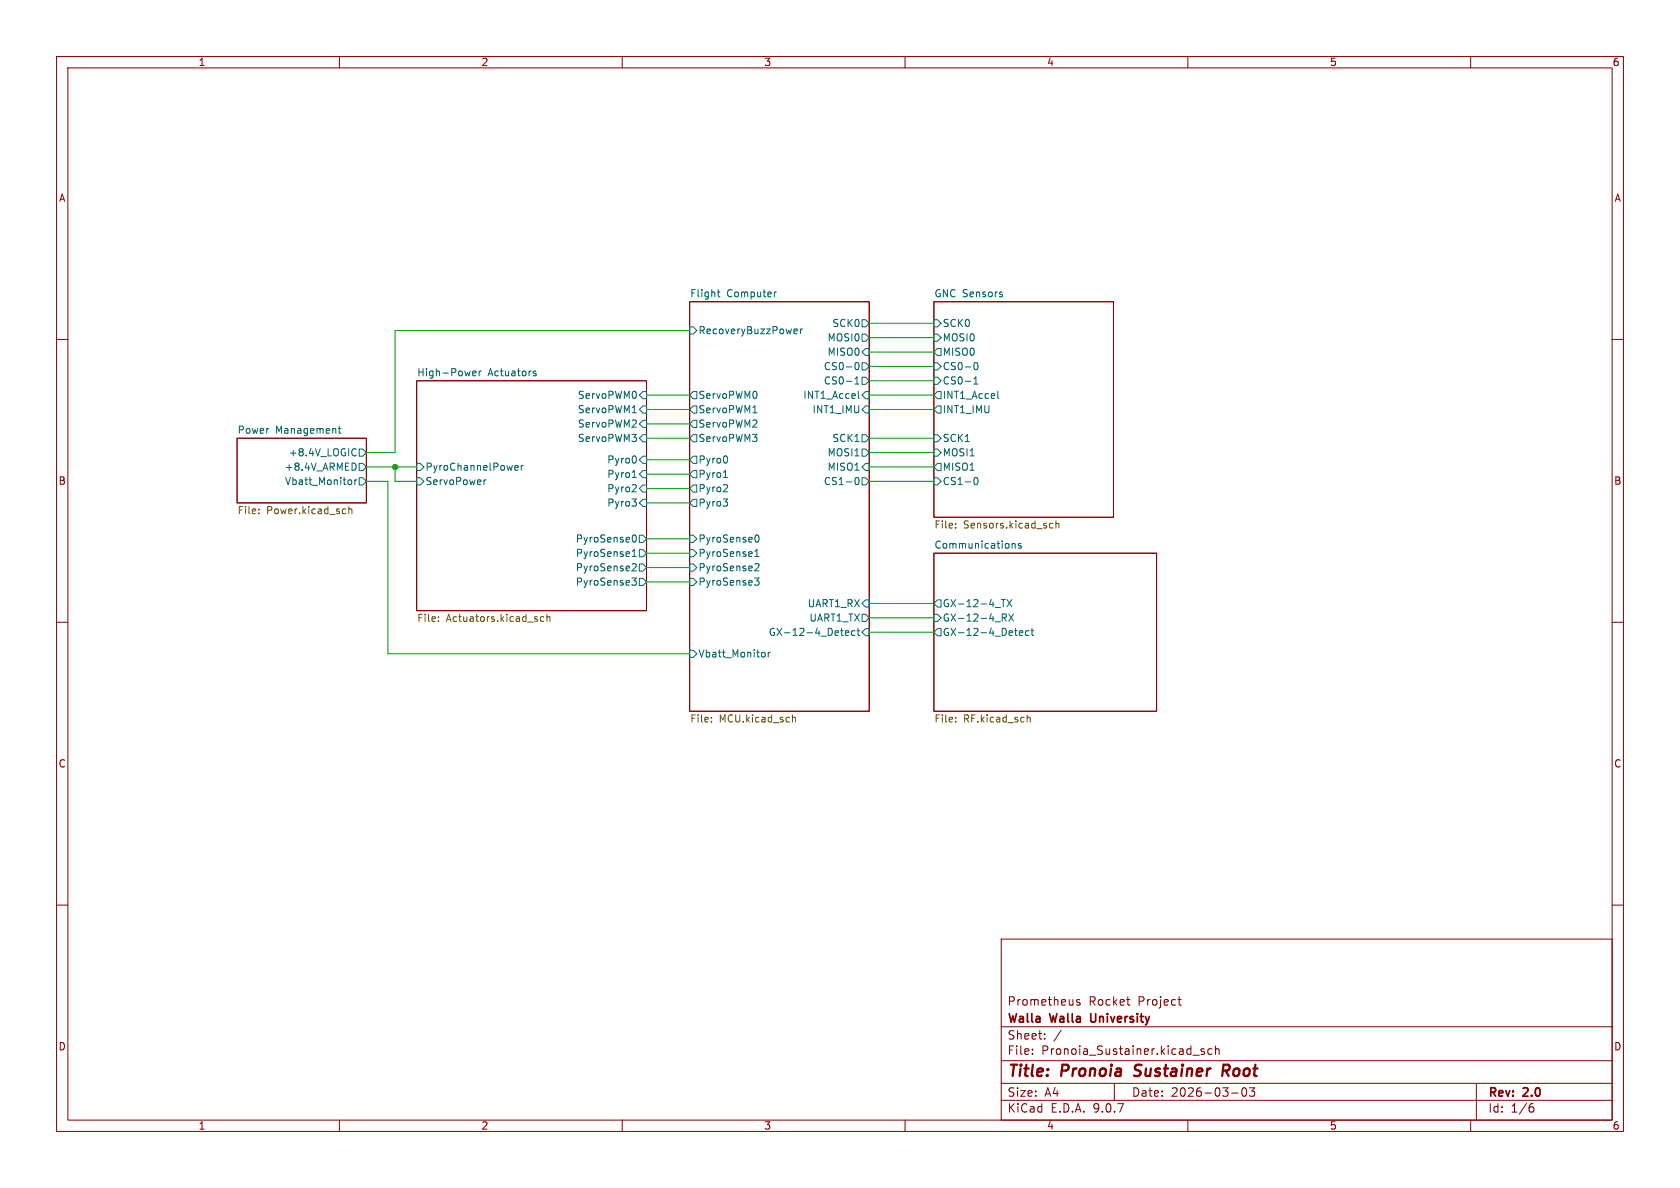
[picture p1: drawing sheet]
<svg xmlns="http://www.w3.org/2000/svg" width="297mm" height="210mm" viewBox="0 0 297 210" stroke-linecap="round" stroke-linejoin="round" font-family="sans-serif">
<g fill="none" stroke="#840000" stroke-width=".18">
<path d="M10 10h277v190h-277zM12 12h273v186h-273zM60 10v2M110 10v2M160 10v2M210 10v2M260 10v2M121.9 53.3h31.8v72.4h-31.8zM165.1 53.3h31.7v38.1h-31.7zM10 60h2M41.9 77.5h22.9v11.4h-22.9zM73.7 67.3h40.6v40.7h-40.6z"/>
<path d="M285 60h2M165.1 97.8h39.4v27.9h-39.4zM10 110h2M285 110h2M10 160h2M177 166h108v32h-108zM190.9 176.8l-.4-.1-.2 .2 .1 .2 .5 .2v.3h-.6M199.2 176.7h.5M199.6 177.7h.1M208.2 176.7h.6M208.5 176.2v1.3l.3 .2M285 160h2"/>
<path d="M60 198v2M110 198v2M160 198v2M177 194.5h108M177 191.5h108M177 187.5h108M177 181.5h108M182.5 186.3v.1M182.5 185.5v.1M184.7 183.6v.1M184.7 182.8v.1M187.6 182.1l-1.3 2"/>
<path d="M197 191.5v3M210 198v2M210.9 186.5h1.1M212.9 185.5l-.4-.1-.2 .2 .1 .2 .5 .2v.3h-.6M214.2 185.5l-.4-.1-.3 .3v.4l.2 .2h.5M214.9 185.5l.2-.1 .4 .1v.9M214.9 184.9v1.5M217.7 193.2h1.2M219.7 192.4l.2-.1a.81 .81 0 0 1 .6 .6 .81 .81 0 0 1-.3 .8l-.2 .1a.81 .81 0 0 1-.3-1.4zM220.9 192.3h.9l-.5 .6 .4 .1v.7l-.2 .1h-.4l-.2-.1M260 198v2M261 191.5v6.5"/>
<path d="M270.6 195.7h.4l.2 .3-.1 .5-.5 .1M271 195.1l-.4 .1"/>
</g>
<path d="M200.5 190.1l.2 .1M200.8 188.4l-.2 .4 .1 .2M216.7 189.3l.5 .9M217.1 188.2h-.8l-.2 2M217.1 189.2l-.9 .1" fill="none" stroke="#840000" stroke-width=".4"/>
<path d="M192.8 179.2l.1 1.3" fill="none" stroke="#840000" stroke-width=".3"/>
<g fill="none" stroke="#006464" stroke-width=".18">
<path d="M121.9 57.8h.7l.6 .6-.6 .7h-.7zM126.8 51.6h.5M127 51.2v1.1l.3 .2M136.9 51.6v.9M137.3 51.6l-.4 .3M140.4 58.8l.1 .2 .4-.1M140.4 58.3l.1-.1h.3l.2 .1v.2l-.6 .1M141.5 58.2v.8M141.9 58.2l-.4 .2M152.4 59.1h.6l.7 .6-.7 .6h-.6zM152.4 56.5h.6l.7 .7-.7 .6h-.6zM165.1 59.1h.6l.7 .6-.7 .6h-.6z"/>
<path d="M165.1 56.5h.6l.7 .7-.7 .6h-.6zM177.2 52.1v.3M59.8 75.7h.5M60 75.3v1.1l.3 .2M62.6 79.3l.4 .1M63.5 79.4h.6l.7 .6-.7 .6h-.6zM83.6 66l.6-.1-.1-.3h-.4l-.1 .2v.6h.5M84.7 65.6v.8M85.1 65.6l-.4 .2M94.3 65.8l.5 .4-.2 .2h-.3M94.7 65.6h-.3l-.1 .2M111.8 73h.7"/>
<path d="M113.7 69.2h.6v1.3h-.6l-.7-.6zM113.7 71.8h.6v1.2h-.6l-.7-.6zM113.7 74.3h.6v1.3h-.6l-.7-.7zM113.7 76.8h.6v1.3h-.6l-.7-.6zM122.6 69.2h.6v1.3h-.6l-.7-.6zM122.6 71.8h.6v1.2h-.6l-.7-.6zM122.6 74.3h.6v1.3h-.6l-.7-.7zM122.6 76.8h.6v1.3h-.6l-.7-.6zM133.1 73h.7M151.1 67.9h.8M151.1 67l.4-.4v1.3M151.3 64.2l.1-.1a.68 .68 0 0 1 .5 .6 .68 .68 0 0 1-.5 .6l-.1-.1-.2-.3z"/>
<path d="M151.7 69.2v1l.2 .2M152.4 64.1h.6l.7 .7-.7 .6h-.6zM152.4 66.7h.6l.7 .6-.7 .6h-.6zM152.4 79.4h.6l.7 .6-.7 .6h-.6zM152.4 76.8h.6l.7 .7-.7 .6h-.6zM153 69.2h.7v1.3h-.7l-.6-.6zM153 71.8h.7v1.2h-.7l-.6-.6zM153 61.6h.7v1.3h-.7l-.6-.7zM165.1 64.1h.6l.7 .7-.7 .6h-.6zM165.1 66.7h.6l.7 .6-.7 .6h-.6zM165.1 79.4h.6l.7 .6-.7 .6h-.6zM165.1 76.8h.6l.7 .7-.7 .6h-.6z"/>
<path d="M165.7 69.2h.7v1.3h-.7l-.6-.6zM165.7 71.8h.7v1.2h-.7l-.6-.6zM165.7 61.6h.7v1.3h-.7l-.6-.7zM172.2 67.9h.7M172.2 67l.3-.4v1.3M172.3 64.1h.2a.68 .68 0 0 1 .4 .6 .68 .68 0 0 1-.4 .6 .84 .84 0 0 1-.2-1.2zM176.4 69.2v1l.2 .2M61.8 84.8l.3 .1 .1 .2-.1 .4-.3 .2M62.7 84.8v.9M62.7 81.9l.3 .5-.3 .7M63 80.5l-.4 .1M63.1 84.8l-.4 .3"/>
<path d="M63.5 84.5h.6l.7 .6-.7 .6h-.6zM63.5 81.9h.6l.7 .7-.7 .6h-.6zM73.7 84.5h.6l.6 .6-.6 .6h-.6zM73.7 81.9h.6l.6 .7-.6 .6h-.6zM85.6 84.8v.9M85.9 84.8l-.3 .3M91 82.7l.6-.1-.1-.3h-.3l-.2 .2 .1 .6h.4M92.2 82.3v.8M92.5 82.3l-.3 .2M111.7 88.2h.8l-.4 .5M111.8 84.4h.7M111.8 98.4h.7"/>
<path d="M111.8 97.5l.3-.4v1.3M111.8 94.8l.3-.2a.68 .68 0 0 1 .4 .6 .68 .68 0 0 1-.4 .6l-.3-.2M111.8 99.7l.5-.1 .2 .4-.8 .9h.8M112.4 85.7l.1 .2-.1 .3-.7 .7h.8M112.4 80.7l.1 .4-.1 .6M112.4 88.8l.1 .1-.1 .5M113 94.6h.7l.6 .7-.6 .6h-.7zM113 97.2h.7l.6 .6-.6 .6h-.7zM113 99.7h.7l.6 .6-.6 .7h-.7zM113.7 80.6h.6v1.3h-.6l-.7-.6zM113.7 83.2h.6v1.3h-.6l-.7-.7zM113.7 85.7h.6v1.3h-.6l-.7-.6z"/>
<path d="M113.7 88.3h.6v1.2h-.6l-.7-.6zM121.9 83.8l.7-.6h.6v1.3h-.6zM121.9 94.6h.7l.6 .7-.6 .6h-.7zM121.9 97.2h.7l.6 .6-.6 .6h-.7zM121.9 99.7h.7l.6 .6-.6 .7h-.7zM122.6 80.6h.6v1.3h-.6l-.7-.6zM122.6 85.7h.6v1.3h-.6l-.7-.6zM122.6 88.3h.6v1.2h-.6l-.7-.6zM127.8 88.2h.8l-.4 .5M127.9 84.4h.7M128.5 80.7l.1 .4-.1 .6M128.5 85.7l.1 .2v.3l-.8 .7h.8"/>
<path d="M128.5 88.8l.1 .1-.1 .5M133.5 98.4h.7M133.5 97.5l.3-.4v1.3M133.5 94.8l.3-.2a.68 .68 0 0 1 .4 .6 .68 .68 0 0 1-.4 .6l-.3-.2M133.5 99.7l.4-.1 .3 .4-.8 .9h.8M151.3 84.5l.1-.1a.68 .68 0 0 1 .5 .6 .68 .68 0 0 1-.5 .7l-.1-.2-.2-.3zM152.4 84.5h.6l.7 .6-.7 .6h-.6zM153 81.9h.7v1.3h-.7l-.6-.6zM165.1 84.5h.6l.7 .6-.7 .6h-.6zM165.7 81.9h.7v1.3h-.7l-.6-.6zM172.3 84.5l.2-.1a.68 .68 0 0 1 .4 .6 .68 .68 0 0 1-.4 .7 .84 .84 0 0 1-.2-1.2zM178.9 96.1v.8"/>
<path d="M178.9 96.2l.2-.1h.3l.1 .8M180.5 96.1h-.3l-.2 .1 .1 .2 .4 .2v.3h-.5M111.7 102.2h.8l-.4 .5 .3 .1v.5l-.1 .1h-.5M113 102.2h.7l.6 .7-.6 .6h-.7zM121.9 102.2h.7l.6 .7-.6 .6h-.7zM121.9 114.9h.7l.6 .7-.6 .6h-.7zM133.4 102.2h.8l-.4 .5 .3 .1v.5l-.2 .1h-.4M134.8 115.3l.4 .1 .1 .1-.1 .5-.4 .1M135.8 115.3v.8M136.2 115.3l-.4 .2M149.4 111.9l.7-.1-.1-.2-.4-.1-.2 .2 .1 .6h.5M151.1 111.6l-.3-.1-.3 .2 .2 .6h.4"/>
<path d="M151.5 111.5h.5M151.7 111.1v1.1l.3 .1M152.4 108.6h.6l.7 .6-.7 .7h-.6zM153 106h.7v1.3h-.7l-.6-.6zM153 111.1h.7v1.3h-.7l-.6-.6zM165.1 108.6h.6l.7 .6-.7 .7h-.6zM165.7 106h.7v1.3h-.7l-.6-.6zM165.7 111.1h.7v1.3h-.7l-.6-.6zM177 106h.7M177.2 108.5h.5l.2 .3-.1 .3-.6 .1M177.4 106v1.3M177.5 109.2l.4 .6"/>
<path d="M178 106l.9 1.3M178.3 108.5l.9 1.3M178.9 106l-.9 1.3M179.2 108.5l-.9 1.3M180.2 111.9l.6-.1v-.2l-.4-.1-.2 .2 .1 .6h.5M181.9 111.6l-.4-.1-.2 .2 .1 .6h.5M182.3 111.5h.4M182.4 111.1v1.1l.3 .1"/>
</g>
<g fill="none" stroke="#725600" stroke-width=".18">
<path d="M45.8 90.7v.1M45.8 90v.1M61 90h.1M61.1 90.7l-.1 .1M61.7 89.5v1.3M61.7 90.1l.1-.1h.3l.1 .8M168.9 93.2v.1M168.9 92.6v.1M185.6 93.3h.5M185.6 92.6h.5M186.7 92.6l.2-.1 .3 .1v.7M186.7 92.1v1.2"/>
<path d="M77.5 109.7v.2M77.5 109.1v.1M96.1 109.1l-.3-.1-.3 .3 .2 .5h.4M96.7 109.1l.2-.1 .3 .1v.8M96.7 108.6v1.3M125.8 127.5v.1M125.8 126.9v.1M140.1 126.4v1.2M140.1 126.9l.2-.1 .3 .1v.7M168.9 126.9v.1M168.9 127.5v.1M181.6 126.9l.2-.1 .3 .1v.7"/>
<path d="M181.6 126.4v1.2"/>
</g>
<g fill="none" stroke="#009600" stroke-width=".18">
<path d="M121.9 58.4h-52.1v21.6h-5M153.7 59.7h11.4M153.7 57.2h11.4M114.3 72.4h7.6M114.3 77.5h7.6M114.3 69.9h7.6M114.3 74.9h7.6M153.7 72.4h11.4M153.7 77.5h11.4M153.7 69.9h11.4M153.7 64.8h11.4M153.7 62.2h11.4"/>
<path d="M153.7 67.3h11.4M64.8 85.1h3.8v30.5h53.3M64.8 82.6h8.9M69.8 82.6v2.5h3.9M114.3 81.3h7.6M114.3 86.4h7.6M114.3 97.8h7.6M114.3 88.9h7.6M114.3 95.3h7.6M114.3 83.8h7.6M153.7 85.1h11.4M153.7 80h11.4"/>
<path d="M153.7 82.6h11.4M114.3 102.9h7.6M114.3 100.3h7.6M153.7 111.8h11.4M153.7 109.2h11.4M153.7 106.7h11.4"/>
</g>
<circle cx="69.8" cy="82.6" r=".46" fill="#009600" stroke="#009600" stroke-width=".18"/>
<g font-size="2.8" fill="#840000">
<text x="178" y="190.9">Title:</text>
<text x="187.7" y="190.9">Pronoia</text>
<text x="201.4" y="190.9">Sustainer</text>
<text x="217.7" y="190.9">Root</text>
</g>
<g font-size="2.1" fill="#840000">
<text x="178" y="178">Prometheus</text>
<text x="192.4" y="178">Rocket</text>
<text x="201.2" y="178">Project</text>
<text x="178" y="184">Sheet:</text>
<text x="178" y="181.2">Walla</text>
<text x="185.7" y="181.2">Walla</text>
<text x="193.5" y="181.2">University</text>
<text x="178" y="186.7">File:</text>
<text x="184.1" y="186.7">Pronoia_Sustainer.kicad_sch</text>
<text x="178" y="196.9">KiCad</text>
<text x="178" y="194.1">Size:</text>
<text x="184.7" y="194.1">A4</text>
<text x="185.7" y="196.9">E.D.A.</text>
<text x="193.3" y="196.9">9.0.7</text>
<text x="200" y="194.1">Date:</text>
<text x="207" y="194.1">2026-03-03</text>
<text x="263" y="194.3">Rev:</text>
<text x="263" y="196.9">Id:</text>
<text x="267.1" y="196.9">1/6</text>
<text x="269.4" y="194.3">2.0</text>
</g>
<g font-size="1.8" fill="#840000">
<text x="35" y="11.9">1</text>
<text x="85" y="11.9">2</text>
<text x="135" y="11.9">3</text>
<text x="185" y="11.9">4</text>
<text x="235" y="11.9">5</text>
<text x="285" y="11.9">6</text>
<text x="10.3" y="35.9">A</text>
<text x="285.3" y="35.9">A</text>
<text x="10.3" y="85.9">B</text>
<text x="285.3" y="85.9">B</text>
<text x="10.3" y="135.9">C</text>
<text x="285.3" y="135.9">C</text>
<text x="10.3" y="185.9">D</text>
<text x="285.3" y="185.9">D</text>
<text x="35" y="199.9">1</text>
<text x="85" y="199.9">2</text>
<text x="135" y="199.9">3</text>
<text x="185" y="199.9">4</text>
<text x="235" y="199.9">5</text>
<text x="285" y="199.9">6</text>
</g>
<g font-size="1.8" fill="#006464">
<text x="121.9" y="52.6">Flight</text>
<text x="128.5" y="52.6">Computer</text>
<text x="165.1" y="52.6">GNC Sensors</text>
<text x="123.4" y="59.3">RecoveryBuzzPower</text>
<text x="147" y="58">SCK0</text>
<text x="166.6" y="58">SCK0</text>
<text x="145.5" y="65.6">CS0-0</text>
<text x="146.2" y="63.1">MISO0</text>
<text x="146.2" y="60.6">MOSI0</text>
<text x="166.6" y="65.6">CS0-0</text>
<text x="166.6" y="63.1">MISO0</text>
<text x="166.6" y="60.6">MOSI0</text>
<text x="73.7" y="66.6">High-Power</text>
<text x="86.3" y="66.6">Actuators</text>
<text x="102.1" y="70.7">ServoPWM0</text>
<text x="123.4" y="70.7">ServoPWM0</text>
<text x="141.9" y="70.7">INT1_Accel</text>
<text x="145.5" y="68.2">CS0-1</text>
<text x="166.6" y="68.2">CS0-1</text>
<text x="166.6" y="70.7">INT1_Accel</text>
<text x="41.9" y="76.8">Power</text>
<text x="48.7" y="76.8">Management</text>
<text x="102.1" y="73.3">ServoPWM1</text>
<text x="102.1" y="75.8">ServoPWM2</text>
<text x="123.4" y="73.3">ServoPWM1</text>
<text x="123.4" y="75.8">ServoPWM2</text>
<text x="143.5" y="73.3">INT1_IMU</text>
<text x="166.6" y="73.3">INT1_IMU</text>
<text x="50.2" y="83.4">+8.4V_ARMED</text>
<text x="51" y="80.9">+8.4V_LOGIC</text>
<text x="75.1" y="83.4">PyroChannelPower</text>
<text x="102.1" y="78.3">ServoPWM3</text>
<text x="107.3" y="82.1">Pyro0</text>
<text x="123.4" y="78.3">ServoPWM3</text>
<text x="123.4" y="82.1">Pyro0</text>
<text x="146.2" y="83.4">MISO1</text>
<text x="146.2" y="80.9">MOSI1</text>
<text x="147" y="78.3">SCK1</text>
<text x="166.6" y="83.4">MISO1</text>
<text x="166.6" y="80.9">MOSI1</text>
<text x="166.6" y="78.3">SCK1</text>
<text x="50.3" y="86">Vbatt_Monitor</text>
<text x="75.1" y="86">ServoPower</text>
<text x="107.3" y="84.7">Pyro1</text>
<text x="107.3" y="87.2">Pyro2</text>
<text x="107.3" y="89.8">Pyro3</text>
<text x="123.4" y="84.7">Pyro1</text>
<text x="123.4" y="87.2">Pyro2</text>
<text x="123.4" y="89.8">Pyro3</text>
<text x="145.5" y="86">CS1-0</text>
<text x="166.6" y="86">CS1-0</text>
<text x="101.7" y="96.1">PyroSense0</text>
<text x="101.7" y="98.7">PyroSense1</text>
<text x="101.7" y="101.2">PyroSense2</text>
<text x="123.4" y="96.1">PyroSense0</text>
<text x="123.4" y="98.7">PyroSense1</text>
<text x="123.4" y="101.2">PyroSense2</text>
<text x="165.1" y="97.1">Communications</text>
<text x="101.7" y="103.7">PyroSense3</text>
<text x="123.4" y="103.7">PyroSense3</text>
<text x="142.7" y="107.5">UART1_RX</text>
<text x="166.6" y="107.5">GX-12-4_TX</text>
<text x="135.8" y="112.6">GX-12-4_Detect</text>
<text x="143" y="110.1">UART1_TX</text>
<text x="166.6" y="110.1">GX-12-4_RX</text>
<text x="166.6" y="112.6">GX-12-4_Detect</text>
<text x="123.4" y="116.4">Vbatt_Monitor</text>
</g>
<g font-size="1.8" fill="#725600">
<text x="41.9" y="91.2">File:</text>
<text x="47.1" y="91.2">Power.kicad_sch</text>
<text x="165.1" y="93.8">File:</text>
<text x="170.3" y="93.8">Sensors.kicad_sch</text>
<text x="73.7" y="110.3">File:</text>
<text x="78.9" y="110.3">Actuators.kicad_sch</text>
<text x="121.9" y="128">File:</text>
<text x="127.1" y="128">MCU.kicad_sch</text>
<text x="165.1" y="128">File:</text>
<text x="170.3" y="128">RF.kicad_sch</text>
</g>
</svg>
